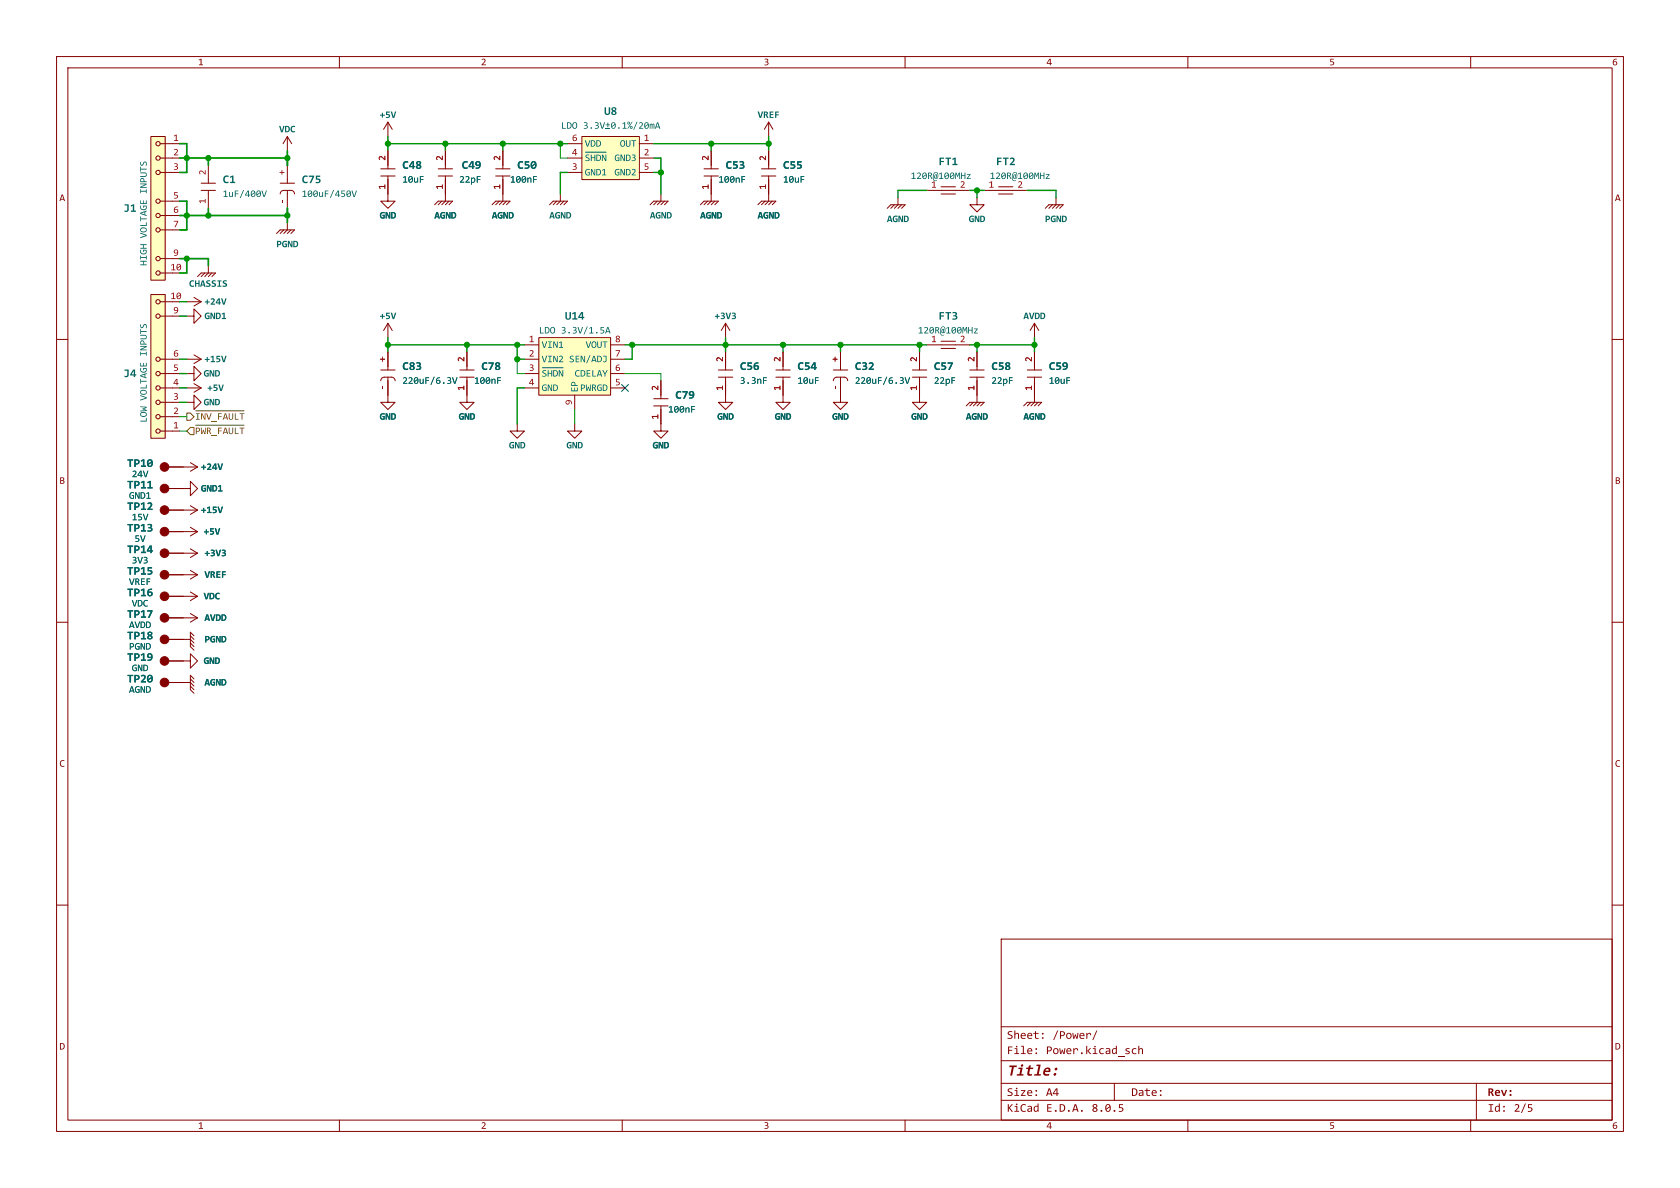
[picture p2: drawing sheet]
<svg xmlns="http://www.w3.org/2000/svg" width="297mm" height="210mm" viewBox="0 0 297 210" stroke-linecap="round" stroke-linejoin="round" font-family="sans-serif">
<g fill="none" stroke="#840000" stroke-width=".18">
<path d="M10 10h277v190h-277zM12 12h273v186h-273zM60 10v2M110 10v2M160 10v2M210 10v2M260 10v2M10 60h2M285 60h2M10 110h2M285 110h2M10 160h2"/>
<path d="M285 160h2M177 166h108v32h-108zM60 198v2M110 198v2M160 198v2M177 194.5h108M210 198v2M260 198v2"/>
</g>
<path d="M197.8 195.2h.7v.2h-.5v.3a.46 .46 0 0 1 .6 .5 .46 .46 0 0 1-.7 .3h-.1v-.1a.33 .33 0 0 0 .5 0 .33 .33 0 0 0 0-.5h-.5z" fill="#840000"/>
<path d="M177 191.5h108" fill="none" stroke="#840000" stroke-width=".18"/>
<g fill="#840000">
<circle cx="183.2" cy="192.8" r=".16"/>
<circle cx="183.2" cy="193.6" r=".16"/>
<circle cx="265.9" cy="195.6" r=".16"/>
<circle cx="265.9" cy="196.4" r=".16"/>
</g>
<path d="M177 187.5h108" fill="none" stroke="#840000" stroke-width=".18"/>
<g fill="#840000">
<path d="M184.7 188.9a.55 .55 0 0 1 .8-.2 .55 .55 0 0 1 .2 .8h-.9a.47 .47 0 0 0 .7 .3v.3a.66 .66 0 0 1-.9 0 .66 .66 0 0 1-.1-.8h.9a.29 .29 0 0 0-.3-.4 .29 .29 0 0 0-.3 .4h-.3z"/>
<path d="M181.8 185.4a.46 .46 0 0 1 .5-.1 .46 .46 0 0 1 .2 .6h-.7l.1 .3h.5v.1a.55 .55 0 0 1-.6 0 .55 .55 0 0 1-.2-.6h.7a.27 .27 0 0 0-.3-.3 .27 .27 0 0 0-.2 .3h-.2z"/>
<path d="M201.2 184.9h.2v.6a.35 .35 0 0 1 .4-.2 .35 .35 0 0 1 .3 .4v.6h-.2v-.6a.24 .24 0 0 0-.2-.3 .24 .24 0 0 0-.3 .2v.7h-.2z"/>
<circle cx="186.7" cy="189" r=".25"/>
<circle cx="186.5" cy="189.9" r=".25"/>
<circle cx="183.2" cy="185.4" r=".16"/>
<circle cx="183.2" cy="186.2" r=".16"/>
</g>
<path d="M177 181.5h108" fill="none" stroke="#840000" stroke-width=".18"/>
<path d="M193.8 182.2h.2l-.7 1.6h-.2z" fill="#840000"/>
<g fill="none" stroke="#840000" stroke-width=".18">
<path d="M172.7 34.9v1.3h1.3l-1.3 1.3-1.3-1.3h1.3M161.3 66.7h2.5M161.3 65.4h2.5M162.6 62.2v3.2M162.6 66.7v3.2M163.8 61h7.6M166.4 61.6h2.5M166.4 60.3h2.5M170.8 71.8l.6-.7h2.6l-.6 .7M172.1 71.1l-.7 .7M172.7 69.9v1.2l-.6 .7M173.4 71.1l-.7 .7"/>
<path d="M29.8 101.6h2.6M197 191.5v3M261 191.5v6.5"/>
</g>
<circle cx="29.1" cy="101.6" r=".76" fill="#840000" stroke="#840000" stroke-width=".18"/>
<path d="M95.2 59.7h12.7v10.2h-12.7z" fill="#ffffc2"/>
<path d="M95.2 59.7h12.7v10.2h-12.7zM92.7 61h2.5M92.7 63.5h2.5M92.7 66h2.5" fill="none" stroke="#840000" stroke-width=".18"/>
<g fill="#006464">
<path d="M96 65.5l.4-.1 .2 .2a.25 .25 0 0 0-.4-.1 .25 .25 0 0 0-.1 .4 .39 .39 0 0 1 .5 .2 .39 .39 0 0 1-.2 .4h-.5v-.1a.3 .3 0 0 0 .3 .1 .3 .3 0 0 0 .2-.4 .44 .44 0 0 1-.4-.6z"/>
<path d="M96.8 65.4h.2v.5h.5v-.5h.1v1.2h-.1v-.5h-.5v.5h-.2z"/>
<path d="M97.8 65.4h.3a.57 .57 0 0 1 .5 .6 .57 .57 0 0 1-.5 .6h-.3v-.2a.46 .46 0 0 0 .7-.3 .46 .46 0 0 0-.5-.5v.8h-.2z"/>
<path d="M98.8 65.4h.2l.4 1v-1h.2v1.2h-.2l-.5-1v1h-.1z"/>
</g>
<path d="M95.9 65h3.6" fill="none" stroke="#006464" stroke-width=".18"/>
<path d="M92.7 68.6h2.5M101.6 69.9v2.5M107.9 68.6h2.6M107.9 66h2.6M107.9 63.5h2.6M107.9 61h2.6" fill="none" stroke="#840000" stroke-width=".18"/>
<path d="M107.4 57.8h.2l.3 1.1h-.1l-.1-.2h-.5l-.1 .2h-.1l.1-.3h.6l-.2-.6-.2 .6h-.2z" fill="#006464"/>
<g fill="none" stroke="#840000" stroke-width=".18">
<path d="M184.8 36.8l.6-.6h2.6l-.7 .6M186.1 36.2l-.7 .6M186.7 34.9v1.3l-.6 .6M187.3 36.2l-.6 .6M81.3 66.7h2.5M81.3 65.4h2.5M82.5 62.2v3.2M82.5 66.7v3.2M147.3 65.4h2.6M148.6 62.2v3.2M148.6 66.7v3.2M149.2 66.7a.64 .64 0 0 1 .7 .6"/>
<path d="M149.2 66.7h-1.2a.63 .63 0 0 0-.7 .6"/>
</g>
<path d="M159.9 66.7h.2l.3 1 .3-1h.2l-.4 1.1h-.2z" fill="#006464"/>
<g fill="none" stroke="#840000" stroke-width=".18">
<path d="M67.3 31.1h2.5M67.3 29.8h2.5M68.6 26.7v3.1M68.6 31.1v3.2M174 33.7h7.6M176.5 34.3h2.6M176.5 33h2.6M33 55.9h1.3v1.3l1.3-1.3-1.3-1.3v1.3M34.9 48.9l.7-.6h2.5l-.6 .6M36.2 48.3l-.6 .6M36.8 47v1.3l-.6 .6M37.5 48.3l-.7 .6"/>
<path d="M68.6 57.2v2.5M68.6 57.2l-.8 1.2M68.6 57.2l.7 1.2M33 71.1h1.3v-1.2l1.3 1.2-1.3 1.3v-1.3M33 68.6h2.6M33 63.5h2.6M34.3 67.8l1.3 .8M34.3 62.7l1.3 .8M35.6 68.6l-1.3 .7M35.6 63.5l-1.3 .8M148.6 69.9v1.2h1.3l-1.3 1.3-1.3-1.3h1.3M162.6 69.9v1.2h1.2l-1.2 1.3-1.3-1.3h1.3"/>
<path d="M171.4 66.7h2.6M171.4 65.4h2.6M172.7 62.2v3.2M172.7 66.7v3.2M181 71.8l.6-.7h2.5l-.6 .7M182.2 71.1l-.6 .7M182.9 69.9v1.2l-.7 .7M183.5 71.1l-.6 .7M29.8 86.4h3.9v1.2l1.2-1.2-1.2-1.3v1.3M29.8 97.8h5.1M29.8 90.2h5.1M29.8 82.6h5.1"/>
<path d="M29.8 94h5.1M33.7 97l1.2 .8M33.7 89.4l1.2 .8M33.7 81.8l1.2 .8M33.7 93.2l1.2 .8M34.9 97.8l-1.2 .8M34.9 90.2l-1.2 .7M34.9 82.6l-1.2 .7M34.9 94l-1.2 .7M29.8 116.8h3.9v-1.2l1.2 1.2-1.2 1.3v-1.3M29.8 105.4h5.1M29.8 109.2h5.1"/>
<path d="M29.8 113h3.9l.6 .7M32.4 101.6h2.5M33.7 104.6l1.2 .8M33.7 108.5l1.2 .7M33.7 100.8l1.2 .8M33.7 113.7l.6 .6M33.7 112.4l.6 .6M34.3 112.4l-.6-.6v2.5l.6 .6M34.9 105.4l-1.2 .8M34.9 109.2l-1.2 .8M34.9 101.6l-1.2 .8M29.8 120.7h3.9l.6 .6"/>
<path d="M33.7 121.3l.6 .6M33.7 120l.6 .7M34.3 120l-.6-.6v2.5l.6 .7"/>
</g>
<g fill="#840000" stroke="#840000" stroke-width=".18">
<circle cx="29.1" cy="105.4" r=".76"/>
<circle cx="29.1" cy="97.8" r=".76"/>
<circle cx="29.1" cy="109.2" r=".76"/>
<circle cx="29.1" cy="120.6" r=".76"/>
<circle cx="29.1" cy="116.8" r=".76"/>
<circle cx="29.1" cy="113" r=".76"/>
<circle cx="29.1" cy="86.4" r=".76"/>
<circle cx="29.1" cy="94" r=".76"/>
<circle cx="29.1" cy="90.2" r=".76"/>
<circle cx="29.1" cy="82.5" r=".76"/>
</g>
<path d="M26.7 52.1h2.5v25.4h-2.5z" fill="#ffffc2"/>
<g fill="none" stroke="#840000" stroke-width=".18">
<path d="M76.8 36.2l.7-.6h2.5l-.6 .6M77.5 31.1h2.5M77.5 29.8h2.5M78.1 35.6l-.6 .6M78.7 31.1v4.5l-.6 .6M78.7 26.7v3.1M79.4 35.6l-.7 .6M87 36.2l.6-.6h2.6l-.7 .6M87.6 31.1h2.6M87.6 29.8h2.6M88.3 35.6l-.7 .6M88.9 26.7v3.1"/>
<path d="M88.9 31.1v4.5l-.6 .6M89.5 35.6l-.6 .6M97.2 36.2l.6-.6h2.5l-.6 .6M98.4 35.6l-.6 .6M99.1 34.3v1.3l-.7 .6M99.7 35.6l-.6 .6M156.8 36.8l.7-.6h2.5l-.6 .6M158.1 36.2l-.6 .6M158.7 34.9v1.3l-.6 .6M159.4 36.2l-.7 .6M163.8 33.7h7.6M166.4 34.3h2.5"/>
<path d="M166.4 33h2.5M26.7 52.1h2.5v25.4h-2.5zM28.3 53.3h2.2M28.3 55.9h2.2M182.9 57.2l-.8 1.2M182.9 57.2v2.5M182.9 57.2l.7 1.2M28.3 63.5h2.2M28.3 66h2.2M28.3 68.6h2.2M28.3 71.1h2.2M28.3 73.7h2.2"/>
<path d="M28.3 76.2h2.2M33 66h1.3v-1.2l1.3 1.2-1.3 1.3v-1.3M67.3 65.4h2.5M68.6 62.2v3.2M68.6 66.7v3.2M69.2 66.7a.64 .64 0 0 1 .6 .6M69.2 66.7h-1.3a.63 .63 0 0 0-.6 .6M82.5 69.9v1.2h1.3l-1.3 1.3-1.2-1.3h1.2M181.6 66.7h2.5M181.6 65.4h2.5M182.9 62.2v3.2M182.9 66.7v3.2"/>
<circle cx="27.9" cy="53.3" r=".38"/>
<circle cx="27.9" cy="55.9" r=".38"/>
<circle cx="27.9" cy="66" r=".38"/>
<circle cx="27.9" cy="68.6" r=".38"/>
<circle cx="27.9" cy="71.1" r=".38"/>
<circle cx="27.9" cy="76.2" r=".38"/>
<circle cx="27.9" cy="73.7" r=".38"/>
<circle cx="27.9" cy="63.5" r=".38"/>
</g>
<path d="M79.9 66.7h.2l.3 1 .3-1h.2l-.4 1.1h-.2z" fill="#006464"/>
<path d="M128.3 57.2v2.5M128.3 57.2l-.8 1.2M128.3 57.2l.7 1.2M68.6 69.9v1.2h1.2l-1.2 1.3-1.3-1.3h1.3M127 66.7h2.5M127 65.4h2.5M128.3 66.7v4.4h1.2l-1.2 1.3-1.3-1.3h1.3M128.3 62.2v3.2M137.2 66.7h2.5M137.2 65.4h2.5M138.4 66.7v4.4h1.3l-1.3 1.3-1.2-1.3h1.2M138.4 62.2v3.2" fill="none" stroke="#840000" stroke-width=".18"/>
<path d="M102.9 24.1h10.1v7.7h-10.1z" fill="#ffffc2"/>
<path d="M100.3 27.9h2.6M100.3 30.5h2.6M102.9 24.1h10.1v7.7h-10.1zM113 25.4h2.6M113 27.9h2.6" fill="none" stroke="#840000" stroke-width=".18"/>
<g fill="#006464">
<path d="M103.6 27.4l.4-.1 .2 .2a.25 .25 0 0 0-.4-.1 .25 .25 0 0 0-.1 .4 .39 .39 0 0 1 .5 .2 .39 .39 0 0 1-.1 .4h-.6v-.1a.3 .3 0 0 0 .3 .1 .3 .3 0 0 0 .2-.4 .44 .44 0 0 1-.4-.6z"/>
<path d="M104.5 27.3h.1v.5h.5v-.5h.1v1.2h-.1v-.5h-.5v.5h-.1z"/>
<path d="M105.4 27.3h.3a.57 .57 0 0 1 .6 .6 .57 .57 0 0 1-.6 .6h-.3v-.2a.46 .46 0 0 0 .7-.3 .46 .46 0 0 0-.5-.5v.8h-.2z"/>
<path d="M106.4 27.3h.2l.4 1v-1h.2v1.2h-.2l-.4-1v1h-.2z"/>
</g>
<path d="M103.5 26.9h3.7" fill="none" stroke="#006464" stroke-width=".18"/>
<path d="M100.3 25.4h2.6M113 30.5h2.6" fill="none" stroke="#840000" stroke-width=".18"/>
<g fill="#006464">
<path d="M99.4 21.6h.1v1h.5v.2h-.6z"/>
<path d="M100.2 21.6h.3a.57 .57 0 0 1 .6 .6 .57 .57 0 0 1-.6 .6h-.3v-.2a.46 .46 0 0 0 .7-.3 .46 .46 0 0 0-.5-.6v.9h-.2z"/>
<path d="M101.3 21.7a.56 .56 0 0 1 .8 .3 .56 .56 0 0 1-.4 .8 .46 .46 0 0 1-.5-.6h.1a.32 .32 0 0 0 .4 .4 .32 .32 0 0 0 .2-.5 .3 .3 0 0 0-.3-.4 .3 .3 0 0 0-.3 .5l-.1-.1z"/>
<path d="M103.2 21.6h.1a.33 .33 0 0 1 .5 .1 .33 .33 0 0 1-.1 .5 .36 .36 0 0 1 .1 .5 .36 .36 0 0 1-.5 .1l-.1-.2a.29 .29 0 0 0 .4 .1 .29 .29 0 0 0 .1-.4l-.3-.1v-.1h.1a.22 .22 0 0 0 .2-.3 .22 .22 0 0 0-.4 0z"/>
<path d="M105.2 21.6h.1a.33 .33 0 0 1 .4 .1 .33 .33 0 0 1-.1 .5 .36 .36 0 0 1 .2 .5 .36 .36 0 0 1-.5 .1l-.1-.2a.29 .29 0 0 0 .3 .1 .29 .29 0 0 0 .1-.4l-.3-.1v-.1h.1a.22 .22 0 0 0 .2-.3 .22 .22 0 0 0-.3 0z"/>
<path d="M106 21.6h.2l.3 1 .3-1h.2l-.4 1.2h-.2z"/>
<path d="M107.4 21.7h.1v.3h.4v.1h-.4v.4h-.1v-.4h-.3v-.1h.3z"/>
<path d="M107.1 22.6h.7v.2h-.7z"/>
<path d="M108.2 21.7a.54 .54 0 0 1 .6 .2 .54 .54 0 0 1 0 .7 .38 .38 0 0 1-.5 .2 .38 .38 0 0 1-.2-.4h.1a.28 .28 0 0 0 .4 .2 .28 .28 0 0 0 .1-.4v-.1l-.6 .3-.1-.2 .2 .1 .5-.4a.28 .28 0 0 0-.4-.1 .28 .28 0 0 0-.1 .4h-.2z"/>
<path d="M110 21.8l.5-.2v1h.3v.2h-.7v-.2h.2v-.8l-.2 .1z"/>
<path d="M111.4 22.3a.24 .24 0 0 1 .4 .1 .24 .24 0 0 1-.1 .3 .24 .24 0 0 1-.3-.2l.2 .2 .1-.1-.1-.2-.2 .1z"/>
<path d="M111.7 21.5h.1l-.8 1.3h-.1z"/>
<path d="M111 21.6a.24 .24 0 0 1 .4 0 .24 .24 0 0 1-.2 .4 .24 .24 0 0 1-.3-.2l.2 .1 .1-.1v-.2l-.3 .2z"/>
<path d="M112.6 21.5h.1l-.6 1.4h-.1z"/>
<path d="M113 21.8a.41 .41 0 0 1 .6 0 .41 .41 0 0 1-.2 .6l-.2 .2h.5v.2h-.7l.3-.5a.28 .28 0 0 0 .2-.3 .28 .28 0 0 0-.4-.2z"/>
<path d="M114 21.7a.54 .54 0 0 1 .7 .2 .54 .54 0 0 1-.1 .7 .38 .38 0 0 1-.4 .2 .38 .38 0 0 1-.3-.4h.2a.28 .28 0 0 0 .4 .2 .28 .28 0 0 0 .1-.4v-.1l-.7 .3v-.2l.1 .1 .5-.4a.28 .28 0 0 0-.4-.1 .28 .28 0 0 0-.1 .4h-.1z"/>
<path d="M114.9 21.9h.1v.1a.15 .15 0 0 1 .2-.1 .15 .15 0 0 1 .1 .2l.1-.2a.18 .18 0 0 1 .2 0 .18 .18 0 0 1 .1 .2v.7h-.2v-.8l-.2 .2v.6h-.1v-.8l-.2 .2v.6h-.1z"/>
<path d="M116.1 21.6h.3l.3 1.2h-.1l-.1-.3h-.5l-.1 .3h-.1l.1-.4h.5l-.2-.6-.1 .6h-.2z"/>
<circle cx="104.5" cy="22.6" r=".15"/>
<circle cx="109.4" cy="22.6" r=".15"/>
</g>
<g fill="none" stroke="#840000" stroke-width=".18">
<path d="M35.6 33.7h2.5M35.6 32.4h2.5M36.8 29.2v3.2M36.8 33.7v3.1M50.8 39.4v1.2l-.6 .7M114.9 36.2l.7-.6h2.5l-.6 .6M116.2 35.6l-.6 .6M116.8 34.3v1.3l-.6 .6M117.5 35.6l-.7 .6M123.8 36.2l.7-.6h2.5l-.6 .6M124.5 31.1h2.5M124.5 29.8h2.5"/>
<path d="M125.1 35.6l-.6 .6M125.7 26.7v3.1M125.7 31.1v4.5l-.6 .6M126.4 35.6l-.7 .6M134 36.2l.6-.6h2.6l-.7 .6M134.6 31.1h2.6M134.6 29.8h2.6M135.3 35.6l-.7 .6M135.9 31.1v4.5l-.6 .6M135.9 21.6v2.5M135.9 26.7v3.1M135.9 21.6l-.8 1.3"/>
<path d="M135.9 21.6l.8 1.3M136.5 35.6l-.6 .6M48.9 41.3l.6-.7h2.6l-.7 .7M50.2 40.6l-.7 .7M51.4 40.6l-.6 .7M91.4 74.9v1.3h1.3l-1.3 1.3-1.2-1.3h1.2M101.6 74.9v1.3h1.3l-1.3 1.3-1.3-1.3h1.3M115.6 71.8h2.5M115.6 70.5h2.5M116.8 71.8v4.4h1.3l-1.3 1.3-1.2-1.3h1.2M116.8 67.3v3.2"/>
</g>
<path d="M26.7 24.1h2.5v25.4h-2.5z" fill="#ffffc2"/>
<g fill="none" stroke="#840000" stroke-width=".18">
<path d="M26.7 24.1h2.5v25.4h-2.5zM28.3 38.1h2.2M28.3 35.6h2.2M28.3 30.5h2.2M28.3 27.9h2.2M28.3 25.4h2.2M49.5 32.4h2.6M49.5 34.3a.63 .63 0 0 1 .7-.6l1.2-.1a.64 .64 0 0 1 .7 .7M50.8 24.1v2.6M50.8 29.2v3.2M50.8 33.7v3.1M50.8 24.1l.8 1.3"/>
<path d="M50.8 24.1l-.8 1.3M68.6 34.3v1.3h-1.3l1.3 1.2 1.2-1.2h-1.2M68.6 21.6l-.8 1.3M68.6 21.6v2.5M68.6 21.6l.7 1.3M28.3 48.3h2.2M28.3 45.7h2.2M28.3 40.6h2.2M33 53.3h2.6M34.3 52.6l1.3 .7M35.6 53.3l-1.3 .8M162.6 62.2v2.6"/>
<path d="M162.6 67.3v2.6M182.9 62.2v2.6M182.9 67.3v2.6M29.8 97.8h2.6M29.8 86.4h2.6M29.8 94h2.6M29.8 90.2h2.6M29.8 82.6h2.6M29.8 105.4h2.6M29.8 101.6h2.6M29.8 109.2h2.6M29.8 116.8h2.6"/>
<path d="M29.8 113h2.6M29.8 120.7h2.6"/>
<circle cx="27.9" cy="35.6" r=".38"/>
<circle cx="27.9" cy="30.5" r=".38"/>
<circle cx="27.9" cy="25.4" r=".38"/>
<circle cx="27.9" cy="38.1" r=".38"/>
<circle cx="27.9" cy="27.9" r=".38"/>
<circle cx="27.9" cy="40.6" r=".38"/>
<circle cx="27.9" cy="45.7" r=".38"/>
<circle cx="27.9" cy="48.3" r=".38"/>
</g>
<path d="M33 73h.7l.6 .7-.6 .6h-.7zM33.7 75.6h.6v1.2h-.6l-.7-.6zM34.6 72.6h8.5M34.6 75.2h8.5" fill="none" stroke="#725600" stroke-width=".18"/>
<path d="M36.8 38.1h14M99.1 25.4v2.5h1.2M31.7 73.7h1.3M31.7 76.2h1.3M91.4 63.5v2.5h1.3M101.6 72.4v2.5M110.5 66h6.3v1.3" fill="none" stroke="#009600" stroke-width=".18"/>
<g fill="none" stroke="#009600" stroke-width=".25">
<path d="M68.6 24.1v2.6M68.6 25.4h31.7M78.7 25.4v1.3M88.9 25.4v1.3M100.3 30.5h-1.2v3.8M115.6 25.4h20.3M115.6 30.5h1.2M115.6 27.9h1.2v6.4M125.7 25.4v1.3M135.9 24.1v2.6M163.8 33.7h-5.1v1.2M171.4 33.7h2.6"/>
<path d="M172.7 33.7v1.2M181.6 33.7h5.1v1.2M31.7 55.9h1.3M31.7 53.3h1.3M68.6 59.7v2.5M128.3 59.7v2.5M182.9 59.7v2.5M31.7 63.5h1.3M31.7 68.6h1.3M31.7 66h1.3M31.7 71.1h1.3M68.6 61h24.1"/>
<path d="M82.5 61v1.2M91.4 61v2.5h1.3M92.7 68.6h-1.3v6.3M110.5 61h53.3M111.8 61v2.5h-1.3M138.4 61v1.2M148.6 61v1.2M162.6 61v1.2M171.4 61h11.5M172.7 61v1.2"/>
</g>
<path d="M31.7 25.4h1.3v5.1h-1.3M31.7 35.6h1.3v5h-1.3M31.7 38.1h19.1v1.3M36.8 27.9v1.3M36.8 36.8v1.3M50.8 26.7v1.2h-19.1M31.7 45.7h5.1v1.3M33 45.7v2.6h-1.3" fill="none" stroke="#009600" stroke-width=".3"/>
<path d="M50.8 27.9v1.3M50.8 36.8v1.3" fill="none" stroke="#009600" stroke-width=".38"/>
<path d="M109.9 68l1.2 1.2M111.1 68l-1.2 1.2" fill="none" stroke="#000084" stroke-width=".18"/>
<path d="M159.9 66.7h.2l.3 1 .3-1h.2l-.4 1.1h-.2z" fill="#006464"/>
<path d="M68.6 26.7v2.5M68.6 31.8v2.5M78.7 26.7v2.5M78.7 31.8v2.5M88.9 26.7v2.5M88.9 31.8v2.5M82.5 62.2v2.6M82.5 67.3v2.6M148.6 62.2v2.6M148.6 67.3v2.6M172.7 62.2v2.6M172.7 67.3v2.6" fill="none" stroke="#840000" stroke-width=".18"/>
<path d="M79.9 66.7h.2l.3 1 .3-1h.2l-.4 1.1h-.2z" fill="#006464"/>
<path d="M125.7 26.7v2.5M125.7 31.8v2.5M135.9 26.7v2.5M135.9 31.8v2.5M68.6 62.2v2.6M68.6 67.3v2.6M116.8 67.3v2.6M116.8 72.4v2.5M128.3 62.2v2.6M128.3 67.3v2.6M138.4 62.2v2.6M138.4 67.3v2.6" fill="none" stroke="#840000" stroke-width=".18"/>
<g fill="#009600" stroke="#009600" stroke-width=".18">
<circle cx="33" cy="45.7" r=".46"/>
<circle cx="182.9" cy="61" r=".46"/>
<circle cx="172.7" cy="61" r=".46"/>
<circle cx="162.6" cy="61" r=".46"/>
<circle cx="172.7" cy="33.7" r=".46"/>
<circle cx="68.6" cy="61" r=".46"/>
<circle cx="82.5" cy="61" r=".46"/>
<circle cx="91.4" cy="63.5" r=".46"/>
<circle cx="91.4" cy="61" r=".46"/>
<circle cx="111.8" cy="61" r=".46"/>
<circle cx="68.6" cy="25.4" r=".46"/>
<circle cx="78.7" cy="25.4" r=".46"/>
<circle cx="125.7" cy="25.4" r=".46"/>
<circle cx="116.8" cy="30.5" r=".46"/>
<circle cx="148.6" cy="61" r=".46"/>
<circle cx="128.3" cy="61" r=".46"/>
<circle cx="138.4" cy="61" r=".46"/>
<circle cx="99.1" cy="25.4" r=".46"/>
<circle cx="88.9" cy="25.4" r=".46"/>
<circle cx="135.9" cy="25.4" r=".46"/>
<circle cx="36.8" cy="38.1" r=".46"/>
<circle cx="33" cy="38.1" r=".46"/>
<circle cx="50.8" cy="38.1" r=".46"/>
<circle cx="33" cy="27.9" r=".46"/>
<circle cx="36.8" cy="27.9" r=".46"/>
<circle cx="50.8" cy="27.9" r=".46"/>
</g>
<text font-size="2.8" fill="#840000" x="178" y="190.7">Title:</text>
<g font-size="2.1" fill="#006464">
<text x="106.8" y="20.8">U8</text>
<text x="165.9" y="29.6">FT1</text>
<text x="176.1" y="29.6">FT2</text>
<text x="39.4" y="32.8">C1</text>
<text x="53.3" y="32.8">C75</text>
<text x="71.1" y="30.3">C48</text>
<text x="81.6" y="30.3">C49</text>
<text x="91.4" y="30.3">C50</text>
<text x="128.3" y="30.3">C53</text>
<text x="138.4" y="30.3">C55</text>
<text x="21.8" y="37.9">J1</text>
<text x="99.9" y="56.9">U14</text>
<text x="165.9" y="56.9">FT3</text>
<text x="71.1" y="65.8">C83</text>
<text x="85.1" y="65.8">C78</text>
<text x="130.8" y="65.8">C56</text>
<text x="141" y="65.8">C54</text>
<text x="151.1" y="65.8">C32</text>
<text x="165.1" y="65.8">C57</text>
<text x="175.3" y="65.8">C58</text>
<text x="185.4" y="65.8">C59</text>
<text x="21.8" y="67.1">J4</text>
<text x="119.4" y="70.9">C79</text>
<text x="22.5" y="83">TP10</text>
<text x="22.5" y="86.8">TP11</text>
<text x="22.5" y="94.4">TP13</text>
<text x="22.5" y="90.6">TP12</text>
<text x="22.5" y="98.2">TP14</text>
<text x="22.5" y="102">TP15</text>
<text x="22.5" y="105.8">TP16</text>
<text x="22.5" y="109.7">TP17</text>
<text x="22.5" y="113.5">TP18</text>
<text x="22.5" y="117.3">TP19</text>
<text x="22.5" y="121.1">TP20</text>
</g>
<g font-size="2.1" fill="#840000">
<text x="178" y="184.1">Sheet:</text>
<text x="186.1" y="184.1">/Power/</text>
<text x="178" y="186.8">File:</text>
<text x="184.9" y="186.8">Power.kicad_sch</text>
<text x="178" y="197">KiCad E.D.A.</text>
<text x="178" y="194.2">Size:</text>
<text x="184.9" y="194.2">A4</text>
<text x="193" y="197">8.0.5</text>
<text x="200" y="194.2">Date:</text>
<text x="263" y="194.2">Rev:</text>
<text x="263" y="197">Id:</text>
<text x="267.6" y="197">2/5</text>
</g>
<g font-size="1.8" fill="#840000">
<text x="35" y="11.9">1</text>
<text x="85" y="11.9">2</text>
<text x="135" y="11.9">3</text>
<text x="185" y="11.9">4</text>
<text x="235" y="11.9">5</text>
<text x="285" y="11.9">6</text>
<text x="10.5" y="35.9">A</text>
<text x="285.5" y="35.9">A</text>
<text x="10.5" y="85.9">B</text>
<text x="285.5" y="85.9">B</text>
<text x="10.5" y="135.9">C</text>
<text x="285.5" y="135.9">C</text>
<text x="10.5" y="185.9">D</text>
<text x="285.5" y="185.9">D</text>
<text x="35" y="199.9">1</text>
<text x="85" y="199.9">2</text>
<text x="135" y="199.9">3</text>
<text x="185" y="199.9">4</text>
<text x="235" y="199.9">5</text>
<text x="285" y="199.9">6</text>
</g>
<g font-size="1.8" fill="#006464">
<text x="49.3" y="23.8">VDC</text>
<text x="67.1" y="21.2">+5V</text>
<text x="133.9" y="21.2">VREF</text>
<text x="103.4" y="26.3">VDD</text>
<text x="108.6" y="28.8">GND3</text>
<text x="109.6" y="26.3">OUT</text>
<text x="39.4" y="35.2">1uF/400V</text>
<text x="53.3" y="35.2">100uF/450V</text>
<text x="71.1" y="32.7">10uF</text>
<text x="81.2" y="32.7">22pF</text>
<text x="90.2" y="32.7">100nF</text>
<text x="103.4" y="31.4">GND1 GND2</text>
<text x="127" y="32.7">100nF</text>
<text x="138.4" y="32.7">10uF</text>
<text x="161" y="32">120R@100MHz</text>
<text x="175" y="32">120R@100MHz</text>
<text x="67.1" y="39">GND</text>
<text x="76.8" y="39">AGND</text>
<text x="86.9" y="39">AGND</text>
<text x="97.1" y="39">AGND</text>
<text x="114.9" y="39">AGND</text>
<text x="123.8" y="39">AGND</text>
<text x="133.9" y="39">AGND</text>
<text x="156.8" y="39.6">AGND</text>
<text x="171.3" y="39.6">GND</text>
<text x="184.7" y="39.6">PGND</text>
<text x="26.3" y="47" transform="rotate(-90 26.3 47)">HIGH VOLTAGEINPUTS</text>
<text x="48.8" y="44.1">PGND</text>
<text x="33.4" y="51.1">CHASSIS</text>
<text x="36.1" y="56.8">GND1</text>
<text x="36.1" y="54.2">+24V</text>
<text x="67.1" y="56.8">+5V</text>
<text x="95.3" y="59.3">LDO3.3V/1.5A</text>
<text x="126.3" y="56.8">+3V3</text>
<text x="162.3" y="59.3">120R@100MHz</text>
<text x="180.9" y="56.8">AVDD</text>
<text x="36.1" y="64.4">+15V</text>
<text x="95.8" y="61.9">VIN1</text>
<text x="95.8" y="64.4">VIN2 SEN/ADJ</text>
<text x="103.5" y="61.9">VOUT</text>
<text x="36" y="66.9">GND</text>
<text x="36.6" y="69.5">+5V</text>
<text x="71.1" y="68.2">220uF/6.3V</text>
<text x="83.8" y="68.2">100nF</text>
<text x="95.8" y="69.5">GND</text>
<text x="101.6" y="66.9">CDELAY</text>
<text x="102.5" y="69.3" transform="rotate(-90 102.5 69.3)">EP</text>
<text x="102.6" y="69.5">PWRGD</text>
<text x="130.8" y="68.2">3.3nF</text>
<text x="141" y="68.2">10uF</text>
<text x="151.1" y="68.2">220uF/6.3V</text>
<text x="165.1" y="68.2">22pF</text>
<text x="175.3" y="68.2">22pF</text>
<text x="185.4" y="68.2">10uF</text>
<text x="26.3" y="74.7" transform="rotate(-90 26.3 74.7)">LOWVOLTAGEINPUTS</text>
<text x="36" y="72">GND</text>
<text x="67.1" y="74.6">GND</text>
<text x="81.1" y="74.6">GND</text>
<text x="118.1" y="73.3">100nF</text>
<text x="126.8" y="74.6">GND</text>
<text x="137" y="74.6">GND</text>
<text x="147.1" y="74.6">GND</text>
<text x="161.1" y="74.6">GND</text>
<text x="170.8" y="74.6">AGND</text>
<text x="180.9" y="74.6">AGND</text>
<text x="35.5" y="83.5">+24V</text>
<text x="90" y="79.6">GND</text>
<text x="100.1" y="79.6">GND</text>
<text x="115.4" y="79.6">GND</text>
<text x="22.8" y="88.5">GND1</text>
<text x="23.3" y="84.7">24V</text>
<text x="35.5" y="87.3">GND1</text>
<text x="23.3" y="92.3">15V</text>
<text x="35.5" y="91.1">+15V</text>
<text x="36" y="94.9">+5V</text>
<text x="23.3" y="100">3V3</text>
<text x="23.8" y="96.2">5V</text>
<text x="36.1" y="98.7">+3V3</text>
<text x="22.8" y="103.8">VREF</text>
<text x="23.3" y="107.6">VDC</text>
<text x="36" y="106.3">VDC</text>
<text x="36.1" y="102.5">VREF</text>
<text x="22.8" y="111.4">AVDD</text>
<text x="36.1" y="110.1">AVDD</text>
<text x="36.1" y="113.9">PGND</text>
<text x="22.8" y="115.2">PGND</text>
<text x="23.3" y="119">GND</text>
<text x="36" y="117.7">GND</text>
<text x="22.8" y="122.8">AGND</text>
<text x="36.1" y="121.6">AGND</text>
</g>
<g font-size="1.8" fill="#a90000">
<text x="30.6" y="25.1">1</text>
<text x="30.6" y="27.7">2</text>
<text x="68.3" y="28.4" transform="rotate(-90 68.3 28.4)">2</text>
<text x="78.5" y="28.4" transform="rotate(-90 78.5 28.4)">2</text>
<text x="88.6" y="28.4" transform="rotate(-90 88.6 28.4)">2</text>
<text x="101.1" y="27.7">4</text>
<text x="101.1" y="25.1">6</text>
<text x="113.8" y="25.1">1</text>
<text x="113.8" y="27.7">2</text>
<text x="125.5" y="28.4" transform="rotate(-90 125.5 28.4)">2</text>
<text x="135.6" y="28.4" transform="rotate(-90 135.6 28.4)">2</text>
<text x="30.6" y="30.2">3</text>
<text x="30.6" y="35.3">5</text>
<text x="36.6" y="31" transform="rotate(-90 36.6 31)">2</text>
<text x="50.5" y="31" transform="rotate(-90 50.5 31)">+</text>
<text x="68.3" y="33.5" transform="rotate(-90 68.3 33.5)">1</text>
<text x="78.5" y="33.5" transform="rotate(-90 78.5 33.5)">1</text>
<text x="88.6" y="33.5" transform="rotate(-90 88.6 33.5)">1</text>
<text x="101.1" y="30.2">3</text>
<text x="113.8" y="30.2">5</text>
<text x="125.5" y="33.5" transform="rotate(-90 125.5 33.5)">1</text>
<text x="135.6" y="33.5" transform="rotate(-90 135.6 33.5)">1</text>
<text x="164.6" y="33.4">1</text>
<text x="169.7" y="33.4">2</text>
<text x="174.8" y="33.4">1</text>
<text x="179.9" y="33.4">2</text>
<text x="30.6" y="37.8">6</text>
<text x="30.6" y="40.4">7</text>
<text x="36.6" y="36" transform="rotate(-90 36.6 36)">1</text>
<text x="50.5" y="36" transform="rotate(-90 50.5 36)">-</text>
<text x="30.6" y="45.5">9</text>
<text x="30.1" y="53.1">10</text>
<text x="30.1" y="48">10</text>
<text x="30.6" y="55.6">9</text>
<text x="30.6" y="65.8">5</text>
<text x="30.6" y="63.2">6</text>
<text x="68.3" y="64" transform="rotate(-90 68.3 64)">+</text>
<text x="82.3" y="64" transform="rotate(-90 82.3 64)">2</text>
<text x="93.5" y="60.7">1</text>
<text x="93.5" y="63.2">2</text>
<text x="93.5" y="65.8">3</text>
<text x="108.7" y="65.8">6</text>
<text x="108.7" y="63.2">7</text>
<text x="108.7" y="60.7">8</text>
<text x="128" y="64" transform="rotate(-90 128 64)">2</text>
<text x="138.2" y="64" transform="rotate(-90 138.2 64)">2</text>
<text x="148.3" y="64" transform="rotate(-90 148.3 64)">+</text>
<text x="162.3" y="64" transform="rotate(-90 162.3 64)">2</text>
<text x="164.6" y="60.7">1</text>
<text x="169.7" y="60.7">2</text>
<text x="172.5" y="64" transform="rotate(-90 172.5 64)">2</text>
<text x="182.6" y="64" transform="rotate(-90 182.6 64)">2</text>
<text x="30.6" y="70.9">3</text>
<text x="30.6" y="68.3">4</text>
<text x="68.3" y="69.1" transform="rotate(-90 68.3 69.1)">-</text>
<text x="82.3" y="69.1" transform="rotate(-90 82.3 69.1)">1</text>
<text x="93.5" y="68.3">4</text>
<text x="101.3" y="71.6" transform="rotate(-90 101.3 71.6)">9</text>
<text x="108.7" y="68.3">5</text>
<text x="116.6" y="69.1" transform="rotate(-90 116.6 69.1)">2</text>
<text x="128" y="69.1" transform="rotate(-90 128 69.1)">1</text>
<text x="138.2" y="69.1" transform="rotate(-90 138.2 69.1)">1</text>
<text x="148.3" y="69.1" transform="rotate(-90 148.3 69.1)">-</text>
<text x="162.3" y="69.1" transform="rotate(-90 162.3 69.1)">1</text>
<text x="172.5" y="69.1" transform="rotate(-90 172.5 69.1)">1</text>
<text x="182.6" y="69.1" transform="rotate(-90 182.6 69.1)">1</text>
<text x="30.6" y="75.9">1</text>
<text x="30.6" y="73.4">2</text>
<text x="116.6" y="74.1" transform="rotate(-90 116.6 74.1)">1</text>
</g>
<g font-size="1.8" fill="#725600">
<text x="34.5" y="74.6">~{INV_FAULT}</text>
<text x="34.5" y="77.1">~{PWR_FAULT}</text>
</g>
</svg>
